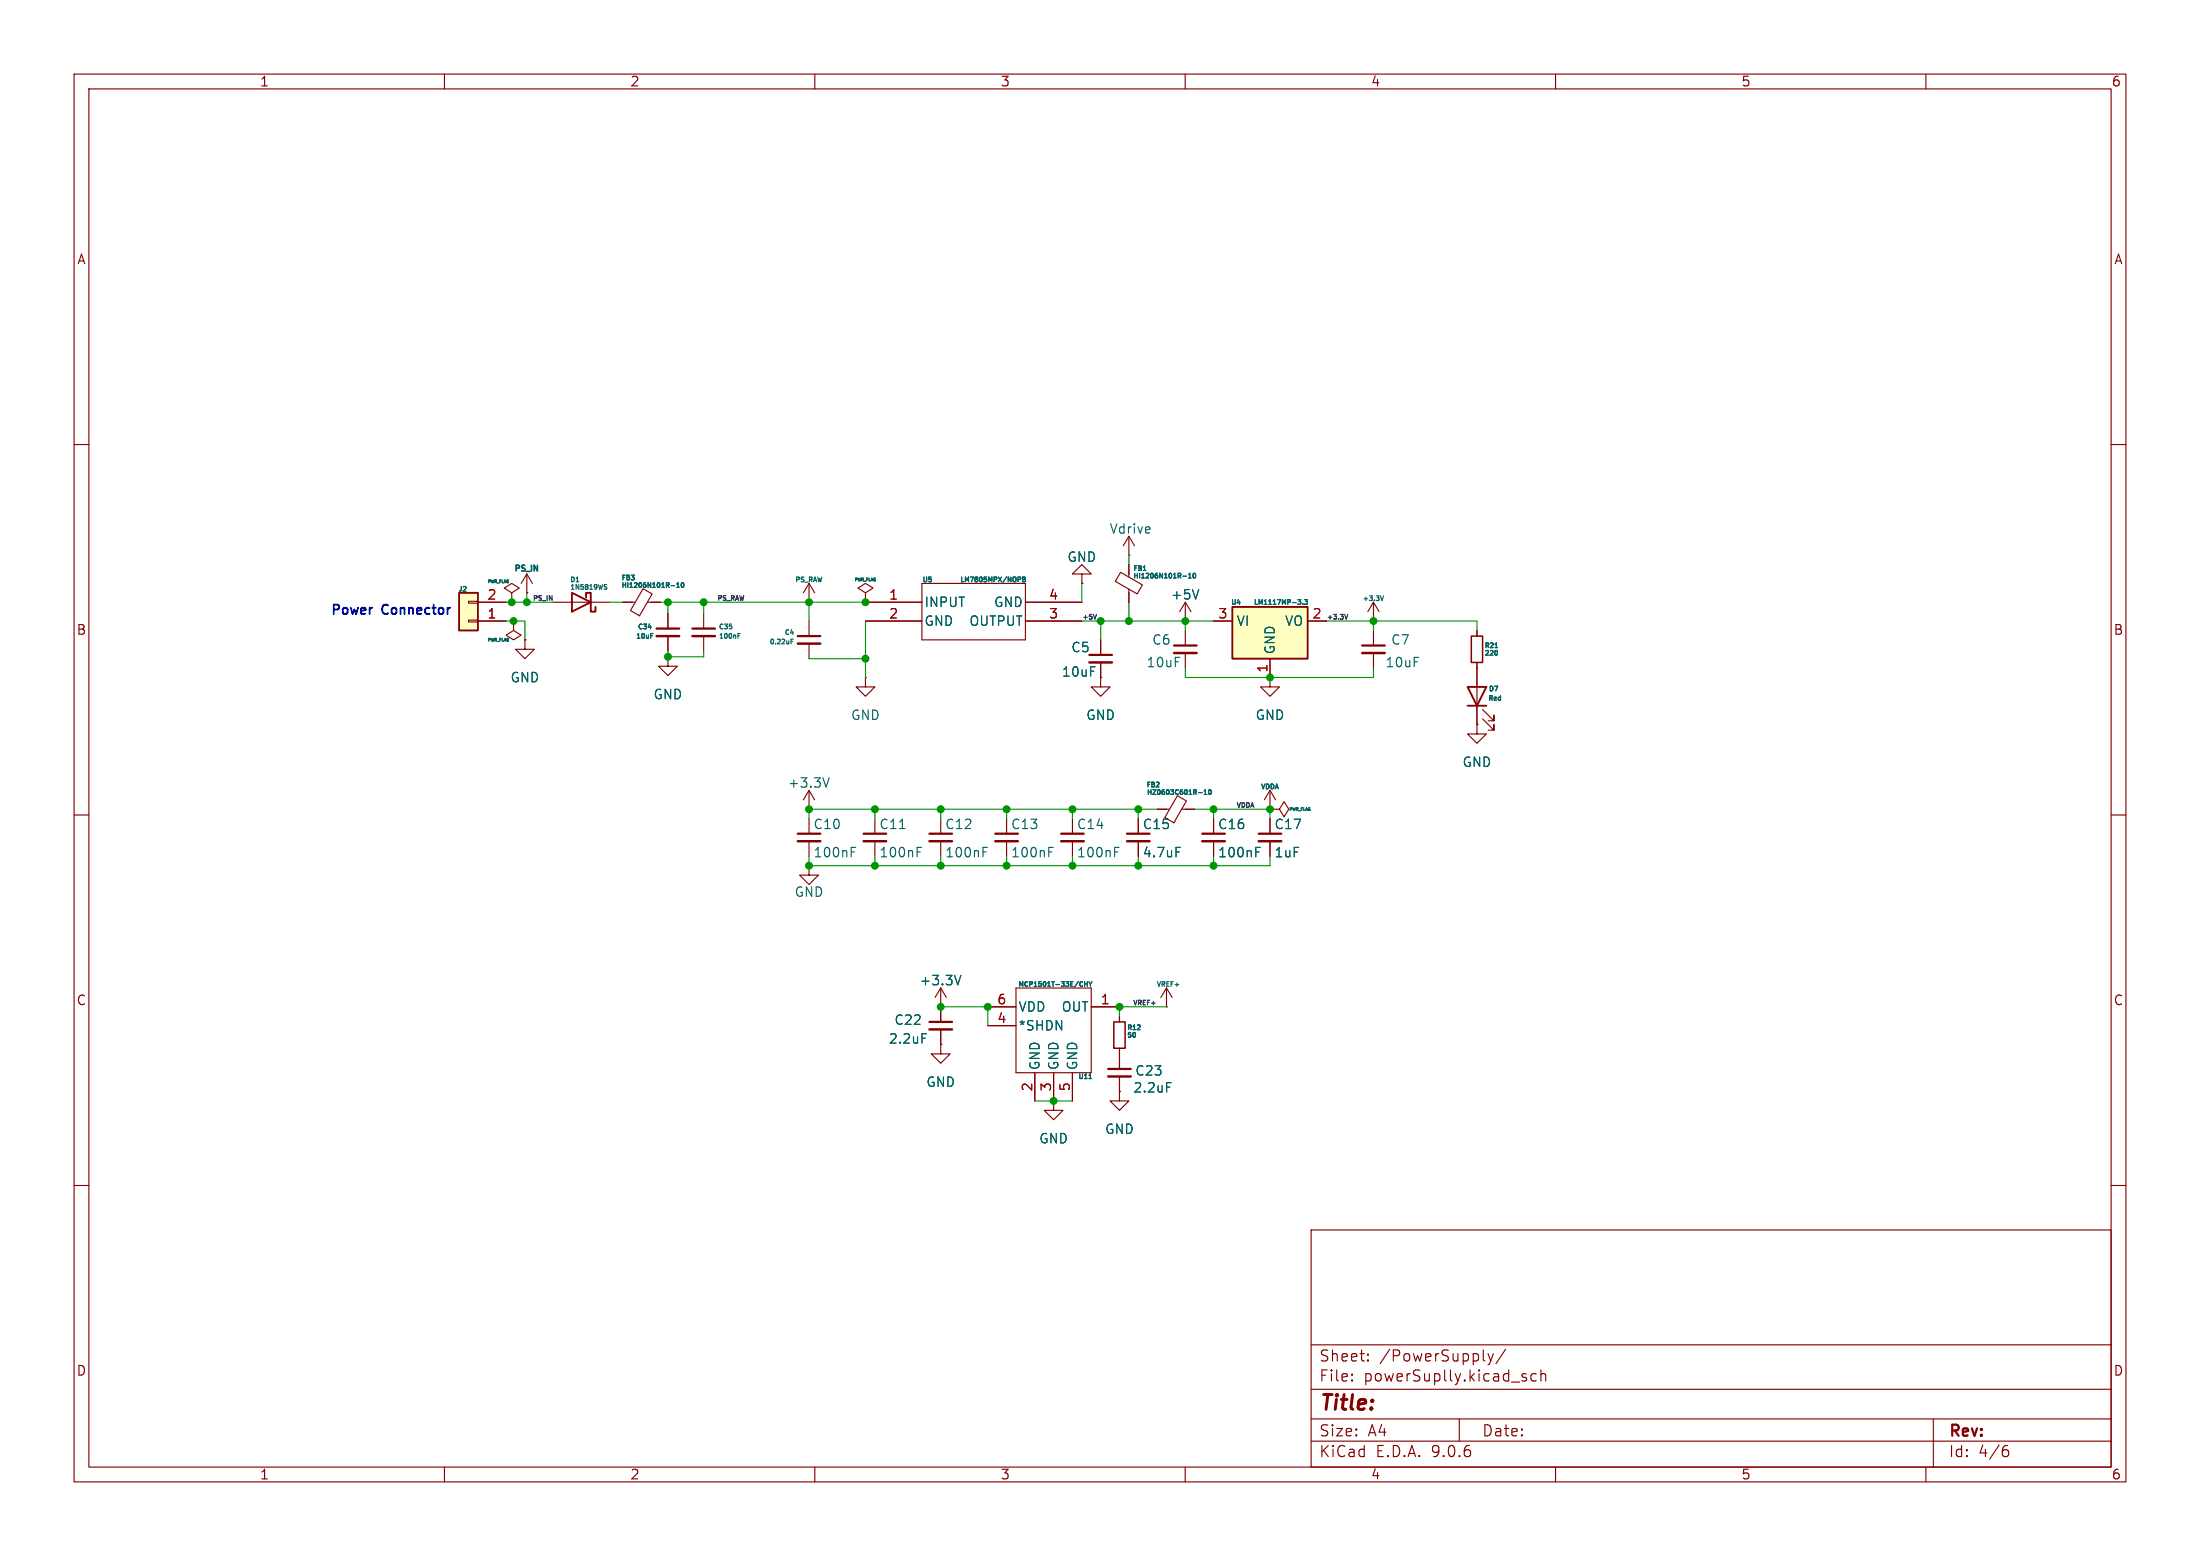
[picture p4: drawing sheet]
<svg xmlns="http://www.w3.org/2000/svg" width="297mm" height="210mm" viewBox="0 0 297 210" stroke-linecap="round" stroke-linejoin="round" font-family="sans-serif">
<g fill="none" stroke="#840000" stroke-width=".15">
<path d="M10 10h277v190h-277zM12 12h273v186h-273zM60 10v2M110 10v2M160 10v2M210 10v2M260 10v2M10 60h2M285 60h2M10 110h2M171.4 109.2h.1M171.4 109.2h1.3l.7-1 .6 1-.6 1-.7-1"/>
<path d="M171.4 106.7l-.7 1.3M171.4 106.7l.8 1.3M171.4 106.7v2.5M285 110h2M10 160h2M177 166h108v32h-108zM285 160h2M60 198v2M110 198v2M160 198v2M177 194.5h108M177 191.5h108"/>
<path d="M177 187.5h108M177 181.5h108M182.5 186.3h.1l-.1 .1M182.5 186.3v.1M182.5 185.5v.1M182.5 185.5h.1l-.1 .1M184.7 183.6v.1M184.7 183.6h-.1l.1 .1M184.7 182.8v.1M184.7 182.8h-.1l.1 .1M197 191.5v3M200.9 182.7l.3 1"/>
<path d="M201.2 183.7l-.1 .4-.2 .1M201.6 182.7l-.4 1M203.2 182.1l-1.2 2M205.9 185.9l.2 .2-.1 .2-.1 .1M205.9 185.4l.1 .1M207.4 185.5l-.4-.1-.3 .3v.4l.1 .2 .2 .1 .4-.1M208 185.5a.37 .37 0 0 1 .7 .1v.8M208 184.9v1.5M210 198v2M260 198v2M261 191.5v6.5M270.6 195.7h.4l.2 .3-.1 .5-.2 .1h-.3"/>
<path d="M271 195.1l-.4 .1"/>
</g>
<path d="M166.4 81.9h10.1v7h-10.1z" fill="#ffffc2"/>
<path d="M166.4 81.9h10.1v7h-10.1z" fill="none" stroke="#840000" stroke-width=".25"/>
<path d="M163.8 83.8h2.6M171.4 88.9v2.5M176.5 83.8h2.6" fill="none" stroke="#840000" stroke-width=".15"/>
<path d="M175.2 80.9h.4l-.2 .3M175.5 81.2l.1 .1-.1 .3M175.9 81.5v.1M176.1 80.9h.4l-.2 .3h.2v.3h-.4" fill="none" stroke="#006464" stroke-width=".15"/>
<path d="M62 80h2.5v5.1h-2.5z" fill="#ffffc2"/>
<path d="M62 80h2.5v5.1h-2.5zM77.2 80l2.6 1.3-2.6 1.3zM79.1 80.6v-.6h.7v2.6h.6v-.7M198.1 92.7h2.6l-1.3 2.6zM198.1 95.3h2.6" fill="none" stroke="#840000" stroke-width=".25"/>
<g fill="none" stroke="#840000" stroke-width=".15">
<path d="M71.1 77.5l-.7 1.2M71.1 77.5l.8 1.2M71.1 77.5v2.5M86.8 79.5l1.2 .7-1.7 2.9-1.2-.7zM109.2 78.7v2.6M109.2 78.7l-.7 1.3M109.2 78.7l.8 1.3M124.5 78.7h13.9v7.7h-13.9zM146 77.5h1.3l-1.3-1.3-1.2 1.3h1.2v1.2M146 78.7h.1M151.3 77.2l2.9 1.7-.7 1.3-2.9-1.7zM152.4 74.9h.1"/>
<path d="M152.4 72.4l-.8 1.3M152.4 72.4l.8 1.3M152.4 72.4v2.5M152.4 76.2v1.7M152.4 79.5v1.8M63.2 83.7h1.3v.2h-1.3zM63.2 81.2h1.3v.2h-1.3zM64.5 83.8h3.8M64.5 81.3h3.8M69.1 80l1-.6-1-.7-1 .7 1 .6v1.3M69.1 81.3h.1M69.3 83.8v1.3l1 .6-1 .7-1-.7 1-.6"/>
<path d="M69.3 83.8h.1M70.9 86.4v1.2h1.2l-1.2 1.3-1.3-1.3h1.3M70.9 86.4h.1M71.1 80h.1M74.7 81.3h7.6M84.1 81.3h1.6M87.4 81.3h1.8M90.2 88.6v1.3h1.2l-1.2 1.3-1.3-1.3h1.3M90.2 88.6h.1M90.2 82.8v2M90.2 85.9v2M95 82.8v2"/>
<path d="M95 85.9v2M109.2 81.3h.1M109.2 83.8v2.1M109.2 86.9v2M116.8 91.4v1.3h1.3l-1.3 1.3-1.2-1.3h1.2M116.8 91.4h.1M116.8 80l1.1-.6-1.1-.7-1 .7 1 .6v1.3M116.8 81.3h.1M116.8 83.8h7.7M116.8 81.3h7.7M138.4 83.8h7.6M138.4 81.3h7.6"/>
<path d="M148.6 91.4v1.3h1.3l-1.3 1.3-1.3-1.3h1.3M148.6 91.4h.1M148.6 86.4v2M148.6 89.4v2M160 83.8h.1M160 81.3l-.7 1.3M160 81.3l.8 1.3M160 81.3v2.5M160 85.1v2M160 88.1v2.1M163.8 83.8h2.6M171.4 91.4v1.3h1.3l-1.3 1.3-1.2-1.3h1.2"/>
<path d="M171.4 91.4h.1M171.4 88.9v2.5M176.5 83.8h2.6M185.4 83.8h.1M185.4 81.3l-.7 1.3M185.4 81.3l.8 1.3M185.4 81.3v2.5M185.4 85.1v2M185.4 88.1v2.1M199.4 97.8v1.3h1.3l-1.3 1.2-1.3-1.2h1.3M199.4 97.8h.1M199.4 85.1v.8"/>
<path d="M199.4 89.4v8.4M200.2 97l1.5 1.6v-.8v.8h-.8M200.2 95.8l1.5 1.5v-.8v.8h-.8M109.2 109.2h.1M109.2 116.8v1.3h1.3l-1.3 1.3-1.3-1.3h1.3M109.2 116.8h.1M109.2 106.7l-.7 1.3M109.2 106.7l.8 1.3M109.2 106.7v2.5M109.2 113.5v2.1M118.1 113.5v2.1M127 113.5v2.1"/>
<path d="M135.9 113.5v2.1M144.8 113.5v2.1M153.7 113.5v2.1M156.2 109.2h1.7M159 107.4l1.2 .7-1.7 2.9-1.2-.7zM159.5 109.2h1.8M163.8 113.5v2.1M171.4 109.2h.1M171.4 113.5v2.1M127 135.9h.1M127 133.4l-.8 1.2M127 133.4l.8 1.2"/>
<path d="M127 133.4v4.5M127 138.9v2.1M133.3 135.9h3.9M133.3 138.4h3.9M137.2 133.4h10.1v11.4h-10.1zM147.3 135.9h3.8M151.1 137.2v.7M157.5 135.9h.1M157.5 133.4l-.8 1.2M157.5 133.4l.7 1.2M157.5 133.4v2.5M127 141v1.2h1.3l-1.3 1.3-1.3-1.3h1.3"/>
<path d="M127 141h.1M139.7 144.8v3.8M142.2 148.6v1.3h1.3l-1.3 1.2-1.2-1.2h1.2M142.2 148.6h.1M142.2 144.8v3.8M144.8 144.8v3.8M151.1 147.3v1.3h1.3l-1.3 1.3-1.2-1.3h1.2M151.1 147.3h.1M151.1 141.5v2.8M151.1 145.3v2"/>
</g>
<g fill="none" stroke="#006464" stroke-width=".15">
<path d="M77.8 78.5h.3M81.6 79.2l.3 .1v.1l-.1 .1h-.2M81.6 78.9h.3M90.6 79h.5M91.4 79.3h.3M91.4 78.8l.1-.2v.7M92.1 78.7v-.1a.31 .31 0 0 1 .2 .4 .31 .31 0 0 1-.2 .2l-.1-.2zM137.7 77.9l.1 .1-.1 .2M138.1 77.9h.2l.1 .1-.1 .2 .1 .2-.1 .1h-.2zM138.1 78.2h.2M154.3 77h.4M159.7 77.8h.5"/>
<path d="M160.4 78h.4M160.4 77.6l.2-.2v.6M161.1 77.9v.1M161.1 77.4h.1a.31 .31 0 0 1 .2 .3 .31 .31 0 0 1-.3 .3l-.1-.2zM161.8 79.6l-.4 1.2M87.5 84.7h.4M87.8 85.8h.3M87.8 85.5h.3M99.6 85.8h.2M99.6 85.5h.3M106.8 86.6h.2M106.8 86.3h.3"/>
<path d="M175.2 80.9h.4l-.2 .3M175.5 81.2l.1 .1-.1 .3M175.9 81.5v.1M176.1 80.9h.4l-.2 .3h.2v.3h-.4M186.4 80.4l.2 .7 .2-.7M201.8 87.4h.4M202 87.8a.4 .4 0 0 1 0 .6M111.9 105l-.4 1.2M114.9 114.4h.6M114.9 115h.4M121.5 111.8h.7M123.8 114.4h.6"/>
<path d="M123.8 115h.4M132.7 114.4h.6M132.7 115h.4M141.6 114.4h.6M141.6 115h.4M150.5 114.4h.6M150.5 115h.4M158.8 114.4h.6M161.8 107h.5M162.6 107.2h.3M162.6 106.8l.1-.2v.6M163.2 106.6h.1a.31 .31 0 0 1 .2 .3 .31 .31 0 0 1-.3 .3v-.2z"/>
<path d="M169.5 114.4h.6M169.5 115h.5M124.5 139.5h.6M129.7 131.6l-.4 1.3M146 132.5h.1M146.1 132.5l.1 .1M146.2 133.1h-.2M146.4 132.5v.6M146.4 132.8h.4M146.8 132.5v.6M147 132.5l.2 .3M147.2 132.8v.3"/>
<path d="M147.4 132.5l-.2 .3M153.5 139h.4M153.9 138.4v.2M147 145.6h.4M157.5 146.1h.6"/>
</g>
<g fill="none" stroke="#840000" stroke-width=".3">
<path d="M88.6 84.8h3.1M93.5 84.8h3M107.7 85.9h3M147.1 88.4h3M158.5 87.1h3M183.9 87.1h3M107.7 112.5h3M116.6 112.5h3M125.5 112.5h3M134.4 112.5h3M143.3 112.5h3M152.1 112.5h3.1"/>
<path d="M162.3 112.5h3.1M169.9 112.5h3.1M125.5 137.9h3M149.6 144.3h3.1"/>
</g>
<g fill="none" stroke="#840000" stroke-width=".33">
<path d="M88.6 85.9h3.1M93.5 85.9h3M107.7 86.9h3M147.1 89.4h3M158.5 88.1h3M183.9 88.1h3M107.7 113.5h3M116.6 113.5h3M125.5 113.5h3M134.4 113.5h3M143.3 113.5h3M152.1 113.5h3.1"/>
<path d="M162.3 113.5h3.1M169.9 113.5h3.1M125.5 138.9h3M149.6 145.3h3.1"/>
</g>
<path d="M198.6 85.9h1.6v3.5h-1.6zM150.4 137.9h1.5v3.6h-1.5z" fill="none" stroke="#840000" stroke-width=".2"/>
<path d="M148 82.9l-.2 .7M181.5 82.9l.2 .7 .3-.7" fill="none" stroke="#0f0f0f" stroke-width=".15"/>
<g fill="none" stroke="#009600" stroke-width=".15">
<path d="M146 78.7v2.6M152.4 74.9v1.3M68.3 83.8h2.6v2.6M68.3 81.3h6.4M71.1 80v1.3M82.3 81.3h1.8M89.2 81.3h27.6M90.2 87.9v.7h4.8v-.7M90.2 81.3v1.5M95 81.3v1.5M109.2 88.9h7.6M109.2 81.3v2.5"/>
<path d="M116.8 83.8v7.6M146 83.8h17.8M148.6 83.8v2.6M152.4 81.3v2.5M160 83.8v1.3M160 90.2v1.2h25.4v-1.2M179.1 83.8h20.3v1.3M185.4 83.8v1.3M109.2 115.6v1.2h62.2v-1.2M118.1 109.2v1.3M118.1 115.6v1.2M127 109.2v1.3"/>
<path d="M127 115.6v1.2M135.9 109.2v1.3M135.9 115.6v1.2M144.8 109.2v1.3M144.8 115.6v1.2M153.7 109.2v1.3M153.7 115.6v1.2M156.2 109.2h-47v1.3M161.3 109.2h10.1v1.3M163.8 109.2v1.3M163.8 115.6v1.2M127 135.9h6.3v2.5"/>
<path d="M157.5 135.9h-6.4v1.3M139.7 148.6h5.1"/>
</g>
<g fill="#009600" stroke="#009600" stroke-width=".15">
<circle cx="69.1" cy="81.3" r=".46"/>
<circle cx="90.2" cy="88.6" r=".46"/>
<circle cx="90.2" cy="81.3" r=".46"/>
<circle cx="71.1" cy="81.3" r=".46"/>
<circle cx="95" cy="81.3" r=".46"/>
<circle cx="69.3" cy="83.8" r=".46"/>
<circle cx="171.4" cy="109.2" r=".46"/>
<circle cx="163.8" cy="109.2" r=".46"/>
<circle cx="163.8" cy="116.8" r=".46"/>
<circle cx="144.8" cy="109.2" r=".46"/>
<circle cx="153.7" cy="109.2" r=".46"/>
<circle cx="160" cy="83.8" r=".46"/>
<circle cx="152.4" cy="83.8" r=".46"/>
<circle cx="185.4" cy="83.8" r=".46"/>
<circle cx="171.4" cy="91.4" r=".46"/>
<circle cx="148.6" cy="83.8" r=".46"/>
<circle cx="109.2" cy="109.2" r=".46"/>
<circle cx="116.8" cy="88.9" r=".46"/>
<circle cx="118.1" cy="116.8" r=".46"/>
<circle cx="118.1" cy="109.2" r=".46"/>
<circle cx="109.2" cy="81.3" r=".46"/>
<circle cx="116.8" cy="81.3" r=".46"/>
<circle cx="109.2" cy="116.8" r=".46"/>
<circle cx="135.9" cy="116.8" r=".46"/>
<circle cx="151.1" cy="135.9" r=".46"/>
<circle cx="133.3" cy="135.9" r=".46"/>
<circle cx="153.7" cy="116.8" r=".46"/>
<circle cx="144.8" cy="116.8" r=".46"/>
<circle cx="135.9" cy="109.2" r=".46"/>
<circle cx="127" cy="109.2" r=".46"/>
<circle cx="127" cy="116.8" r=".46"/>
<circle cx="127" cy="135.9" r=".46"/>
<circle cx="142.2" cy="148.6" r=".46"/>
</g>
<text font-size="2.8" fill="#840000" x="178" y="190.9">Title:</text>
<g font-size="2.1" fill="#840000">
<text x="178" y="184">Sheet:</text>
<text x="186.2" y="184">/PowerSupply/</text>
<text x="178" y="186.7">File:</text>
<text x="184.1" y="186.7">powerSuplly.kicad_sch</text>
<text x="178" y="196.9">KiCad</text>
<text x="178" y="194.1">Size:</text>
<text x="184.7" y="194.1">A4</text>
<text x="185.7" y="196.9">E.D.A.</text>
<text x="193.3" y="196.9">9.0.6</text>
<text x="200" y="194.1">Date:</text>
<text x="263" y="194.3">Rev:</text>
<text x="263" y="196.9">Id:</text>
<text x="267.1" y="196.9">4/6</text>
</g>
<g font-size="1.8" fill="#840000">
<text x="35" y="11.9">1</text>
<text x="85" y="11.9">2</text>
<text x="135" y="11.9">3</text>
<text x="185" y="11.9">4</text>
<text x="235" y="11.9">5</text>
<text x="285" y="11.9">6</text>
<text x="10.3" y="35.9">A</text>
<text x="285.3" y="35.9">A</text>
<text x="10.3" y="85.9">B</text>
<text x="285.3" y="85.9">B</text>
<text x="154.2" y="112.1">C15</text>
<text x="164.3" y="112.1">C16</text>
<text x="172" y="112.1">C17</text>
<text x="10.3" y="135.9">C</text>
<text x="285.3" y="135.9">C</text>
<text x="10.3" y="185.9">D</text>
<text x="285.3" y="185.9">D</text>
<text x="35" y="199.9">1</text>
<text x="85" y="199.9">2</text>
<text x="135" y="199.9">3</text>
<text x="185" y="199.9">4</text>
<text x="235" y="199.9">5</text>
<text x="285" y="199.9">6</text>
</g>
<g font-size="1.8" fill="#006464">
<text x="144" y="76">GND</text>
<text x="149.7" y="72.2">Vdrive</text>
<text x="124.7" y="82.1">INPUT</text>
<text x="134.1" y="82.1">GND</text>
<text x="158" y="81.1">+5V</text>
<text x="124.7" y="84.7">GND</text>
<text x="130.8" y="84.7">OUTPUT</text>
<text x="144.5" y="88.2">C5</text>
<text x="155.5" y="87.2">C6</text>
<text x="166.9" y="84.7">VI</text>
<text x="172.3" y="88.4" transform="rotate(-90 172.3 88.4)">GND</text>
<text x="173.4" y="84.7">VO</text>
<text x="187.7" y="87.2">C7</text>
<text x="68.8" y="92.3">GND</text>
<text x="88.1" y="94.6">GND</text>
<text x="143.3" y="91.5">10uF</text>
<text x="154.7" y="90.3">10uF</text>
<text x="187" y="90.3">10uF</text>
<text x="114.8" y="97.4">GND</text>
<text x="146.6" y="97.4">GND</text>
<text x="169.4" y="97.4">GND</text>
<text x="106.3" y="106.5">+3.3V</text>
<text x="197.4" y="103.7">GND</text>
<text x="109.7" y="112.1">C10</text>
<text x="118.6" y="112.1">C11</text>
<text x="127.5" y="112.1">C12</text>
<text x="136.4" y="112.1">C13</text>
<text x="145.3" y="112.1">C14</text>
<text x="109.7" y="115.9">100nF</text>
<text x="118.6" y="115.9">100nF</text>
<text x="127.5" y="115.9">100nF</text>
<text x="136.4" y="115.9">100nF</text>
<text x="145.3" y="115.9">100nF</text>
<text x="154.2" y="115.9">4.7uF</text>
<text x="164.3" y="115.9">100nF</text>
<text x="172" y="115.9">1uF</text>
<text x="107.2" y="121.3">GND</text>
<text x="124.1" y="133.2">+3.3V</text>
<text x="137.4" y="136.8">VDD</text>
<text x="143.2" y="136.8">OUT</text>
<text x="119.9" y="141.1">2.2uF</text>
<text x="120.7" y="138.5">C22</text>
<text x="137.4" y="139.3">*SHDN</text>
<text x="125" y="146.9">GND</text>
<text x="140.6" y="144.5" transform="rotate(-90 140.6 144.5)">GND</text>
<text x="143.1" y="144.5" transform="rotate(-90 143.1 144.5)">GND</text>
<text x="145.6" y="144.5" transform="rotate(-90 145.6 144.5)">GND</text>
<text x="152.9" y="147.7">2.2uF</text>
<text x="153.2" y="145.4">C23</text>
<text x="140.2" y="154.5">GND</text>
<text x="149.1" y="153.3">GND</text>
</g>
<g font-size="1.8" fill="#0000c2">
<text x="44.5" y="83.3">Power</text>
<text x="51.6" y="83.3">Connector</text>
</g>
<g font-size="1.8" fill="#a90000">
<text x="65.7" y="83.6">1</text>
<text x="65.7" y="81">2</text>
<text x="119.9" y="83.6">2</text>
<text x="119.9" y="81">1</text>
<text x="141.5" y="81">4</text>
<text x="141.5" y="83.6">3</text>
<text x="164.4" y="83.6">3</text>
<text x="177.1" y="83.6">2</text>
<text x="171.2" y="90.9" transform="rotate(-90 171.2 90.9)">1</text>
<text x="134.5" y="135.6">6</text>
<text x="148.5" y="135.6">1</text>
<text x="134.5" y="138.2">4</text>
<text x="139.4" y="147.4" transform="rotate(-90 139.4 147.4)">2</text>
<text x="142" y="147.4" transform="rotate(-90 142 147.4)">3</text>
<text x="144.5" y="147.4" transform="rotate(-90 144.5 147.4)">5</text>
</g>
<text font-size="1.1" fill="#006464" x="69.3" y="77.4">PS_IN</text>
<g font-size=".9" fill="#006464">
<text x="152.9" y="77.3">FB1</text>
<text x="61.8" y="80">J2</text>
<text x="76.9" y="79.8">1N5819WS</text>
<text x="76.9" y="78.8">D1</text>
<text x="83.8" y="78.5">FB3</text>
<text x="83.8" y="79.5">HI1206N101R-10</text>
<text x="107.2" y="78.8">PS_RAW</text>
<text x="124.4" y="78.8">U5</text>
<text x="129.5" y="78.8">LM7805MPX/NOPB</text>
<text x="152.9" y="78.3">HI1206N101R-10</text>
<text x="166.1" y="81.8">U4</text>
<text x="169.1" y="81.8">LM1117MP-3.3</text>
<text x="183.8" y="81.3">+3.3V</text>
<text x="85.7" y="86.4">10uF</text>
<text x="86" y="85.1">C34</text>
<text x="96.9" y="85.1">C35</text>
<text x="96.9" y="86.4">100nF</text>
<text x="103.8" y="87.2">0.22uF</text>
<text x="105.8" y="85.9">C4</text>
<text x="200.3" y="87.7">R21</text>
<text x="200.3" y="88.7">220</text>
<text x="200.8" y="94.8">Red</text>
<text x="200.9" y="93.5">D7</text>
<text x="154.6" y="106.5">FB2</text>
<text x="154.7" y="107.5">HZ0603C601R-10</text>
<text x="170.1" y="106.7">VDDA</text>
<text x="137.3" y="133.4">MCP1501T-33E/CHY</text>
<text x="156" y="133.4">VREF+</text>
<text x="152" y="139.2">R12</text>
<text x="152" y="140.2">50</text>
<text x="145.5" y="145.8">U11</text>
</g>
<g font-size=".9" fill="#0f0f0f">
<text x="71.9" y="81.1">PS_IN</text>
<text x="96.8" y="81.1">PS_RAW</text>
<text x="146" y="83.6">+5V</text>
<text x="179.1" y="83.6">+3.3V</text>
<text x="166.9" y="109">VDDA</text>
<text x="152.9" y="135.7">VREF+</text>
</g>
<g font-size=".5" fill="#006464">
<text x="65.8" y="78.8">PWR_FLAG</text>
<text x="115.3" y="78.6">PWR_FLAG</text>
<text x="65.8" y="86.7">PWR_FLAG</text>
<text x="174" y="109.6">PWR_FLAG</text>
</g>
</svg>
